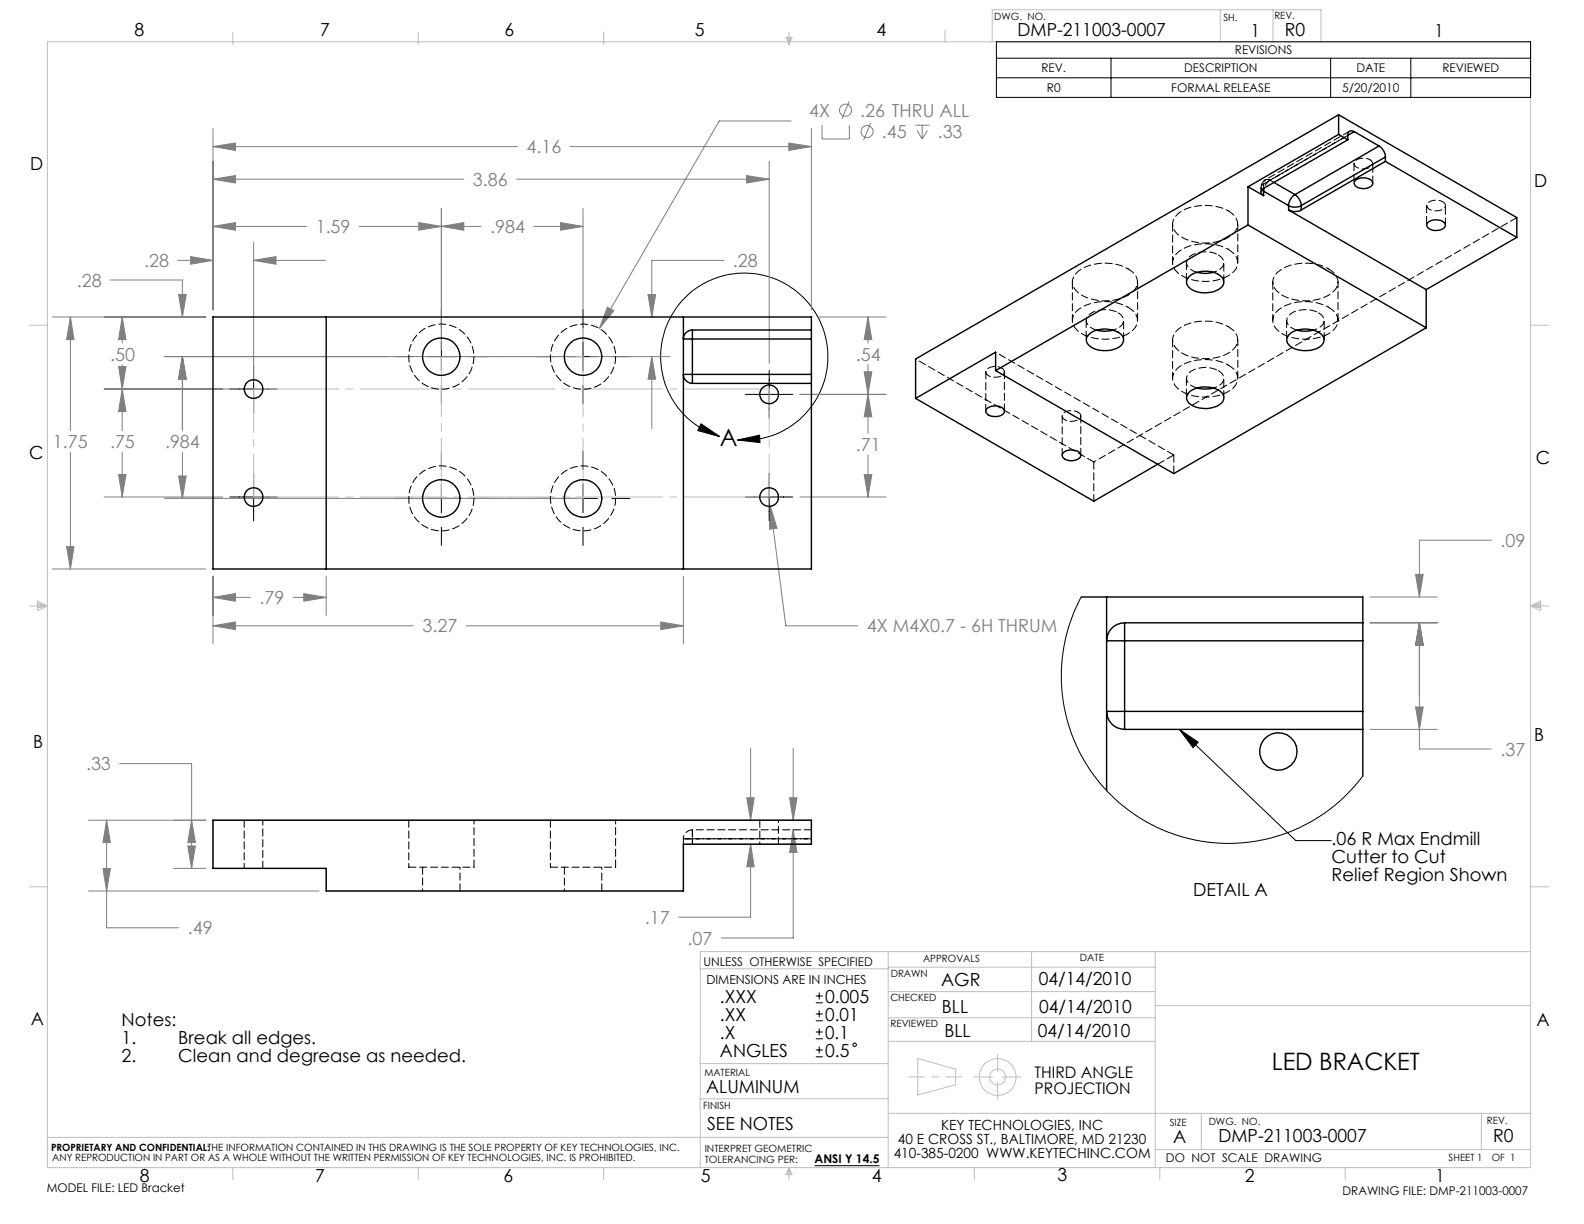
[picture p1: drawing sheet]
<svg xmlns="http://www.w3.org/2000/svg" width="279mm" height="216mm" viewBox="0 0 279 216" stroke-linecap="round" stroke-linejoin="round" font-family="sans-serif">
<g fill="none" stroke="#c0c0c0" stroke-width=".18">
<path d="M8.4 7.4h261.6v198.6h-261.6zM41.1 5.7v2.1M73.8 5.7v2.1M106.5 5.7v2.1M138.6 6.6h1.1l-.5 1.2zM138.9 6.6l.3 1.2M139.2 5.7v2.1M139.5 6.6l-.3 1.2M166.7 5.3v2.1M175 7.4v-5.7h58v5.7M215.2 1.7v5.7M224.5 1.7v5.7"/>
<path d="M5.2 57.4h3.2M270 57.4h3.2M5.2 106.9h3.2M6.6 106l1.8 .9-1.8 .8zM6.6 106.4l1.8 .5M6.6 106.6l1.8 .3M8.4 106.9l-1.8 .2M270 106.9h3.2M270 106.9l1.7 .2M270 106.9l1.7-.9v1.7zM271.7 106.6l-1.7 .3M271.7 106.4l-1.7 .5"/>
<path d="M5.2 156.4h3.2M37.6 144.7h105.5v4.2h-22.6v8.3h-63v-4h-19.9zM270 156.4h3.2M123.5 170.9h33.2M156.7 167.9v38.1M156.7 179.5h47.1M156.7 174.9h47.1M156.7 170.6h47.1M182 167.9v15.8M203.8 167.9v38.1M203.8 177.4h66.2M270 167.9h-146.5v38.1"/>
<path d="M123.5 193.8h33.2M123.5 187.6h33.2M156.7 196.4h113.3M156.7 183.7h47.1M161.9 186.7l6.7 1.9v2.7l-6.7 1.8zM171.7 190h3.3M176 186v3.1M176 190.9v3M176.8 190h3.3M211.9 196.4v6.4M261.3 196.4v6.4M8.4 200.6h148.3"/>
<path d="M41.1 206v2.1M73.8 206v2.1M106.5 206v2.1M139.2 206v2.1M139.2 206l.5 1.2h-1.1zM139.2 206l-.3 1.2M139.2 206l.3 1.2M171.9 206v2.1M203.8 202.8h66.2M204.6 206v2.1M237.3 206v2.1"/>
<circle cx="176" cy="190" r="1.4"/>
<circle cx="176" cy="190" r="3.2"/>
</g>
<path d="M169.7 190h-9.4" fill="none" stroke="#c0c0c0" stroke-width=".18" stroke-dasharray="15.2 1.3 1.3 1.3" stroke-dashoffset="12.5"/>
<g fill="none" stroke="#808080" stroke-width=".18">
<path d="M149.8 17.9l-1.3 3.1M37.6 39.9l3.9-.6v1.3zM37.6 31.6l3.9-.6v1.3zM37.6 25.9l3.9-.7v1.3zM37.6 22.7v31.9M37.6 39.9h16.5M37.6 31.6h44.2M37.6 25.9h53.7M63.4 39.9h21.4M73.9 39.3l4 .6-4 .7zM77.9 39.9l3.9-.6v1.3zM77.9 36.8v24.8"/>
<path d="M91.1 31.6h44.6M94.2 39.9h8.6M98.9 39.3l3.9 .6-3.9 .7zM100.6 25.9h42.5M102.8 36.8v24.8M131.7 31l4 .6-4 .7zM135.7 28.4v35.7M139.1 25.2l4 .7-4 .6zM139.6 21.3h-12.7l-21.2 36.6M143.1 22.7v31.9M145 22.1v2.4h4.8v-2.4M153.6 21.7l-1.3 3"/>
<path d="M161.5 22.1h2.4M161.7 23l1 1.5M162.7 22.1v2.4M163.6 23l-.9 1.5M9.2 55.9h27.1M12.4 55.9l.7 4h-1.4zM12.4 55.9v20.1M19.5 49.4h12.7v6.5M21.6 55.9l.6 4h-1.3zM21.6 55.9v4.6M31.3 45.9h6.3M31.5 52h1.3l-.6 3.9z"/>
<path d="M33.6 45.3l4 .6-4 .7zM44.7 45.9l4-.6v1.3zM44.7 42.8v24.5M44.7 45.9h12.7M107.1 54.2l1.2 .6-2.6 3.1zM114.3 52h1.3l-.6 3.9zM127.7 45.9h-12.7v10M144.4 55.9h11.9M153.1 55.9l.7 4h-1.4zM153.1 55.9v4.6M12.4 79.8v20.6M18.4 68.6h25.1"/>
<path d="M20.9 64.7h1.3l-.6 3.9zM21.6 68.6l.6 4h-1.3zM21.6 64.3v11.7M21.6 79.8v7.9M29 62.9h72.6M32.2 62.9l.6 4h-1.3zM32.2 62.9v13.1M32.2 79.8v8.1M104.1 62.9h14M115 62.9l.6 4h-1.3zM115 62.9v12.7M141.1 69.6h15.2"/>
<path d="M152.4 65.6h1.4l-.7 4zM153.1 69.6l.7 3.9h-1.4zM153.1 64.3v12.1M11.7 96.4h1.4l-.7 4zM18.4 87.7h20.9M20.9 83.7h1.3l-.6 4zM29 87.9h72.6M31.5 84h1.3l-.6 3.9zM135.9 89.3l1.2 3.9-1.4 .1zM135.9 89.3l2.7 21.1h12.7M141.1 87.7h15.2M152.4 83.7h1.4l-.7 4z"/>
<path d="M153.1 80.2v7.5M263.1 95.3h-12.7v10M9.2 100.4h27.1M37.6 105.4l3.9-.7v1.3zM37.6 110.4l3.9-.7v1.4zM37.6 101.6v12M37.6 105.4h6.5M37.6 110.4h35.3M51.7 105.4h5.8M53.6 104.7l3.9 .7-3.9 .6zM57.5 101.6v6.9M82.2 110.4h38.3"/>
<path d="M116.6 109.7l3.9 .7-3.9 .7zM120.5 101.6v12M241.7 105.3h11.8M241.7 109.9h11.8M249.7 101.3h1.3l-.6 4zM250.4 109.9l.6 3.9h-1.3zM250.4 109.9v22.2h12.7M21.1 134.7h12.7v18.5M132.4 132v12.7M139.9 132v12.7M241.7 128.7h11.8M249.7 124.7h1.3l-.6 4z"/>
<path d="M15.6 157.2h40.7M15.6 144.7h20.7M18.2 153.2h1.3l-.7 4zM18.8 144.7l.7 3.9h-1.3zM18.8 144.7v19h12.7M30.6 153.2h5.7M33.1 149.2h1.4l-.7 4zM33.8 144.7l.7 3.9h-1.4zM131.7 140.7h1.3l-.6 4zM132.4 148.9l.6 4h-1.3zM132.4 148.9v12.9h-12.7M139.3 140.7h1.3l-.7 4z"/>
<path d="M139.9 146.4l.7 4h-1.3zM139.9 146.4v19.1h-12.7"/>
<circle cx="149.2" cy="19.4" r="1.06"/>
<circle cx="152.9" cy="23.2" r="1.06"/>
</g>
<g fill="none" stroke="#000" stroke-width=".18">
<path d="M175.8 7.4h94.2v9.8h-94.2zM175.8 10.3h94.2M175.8 13.7h94.2M196 10.3v6.9M234.7 10.3v6.9M248.8 10.3v6.9M77.9 54.6v3.2M102.8 54.6v3.2M40.5 68.6h8.4M44.7 64.5v8.3M69.6 62.9h3.2M75.3 62.9h5.1"/>
<path d="M77.9 60.4v5M77.9 68v3.2M77.9 79.6v3.2M82.9 62.9h3.2M94.5 62.9h3.3M100.3 62.9h5.1M102.8 60.4v5M102.8 68v3.2M102.8 79.6v3.2M107.9 62.9h3.2M123.6 74.8l3.4 2.2-3.9-1zM127 77a14.7 14.7 0 0 1-6.9-23.7 14.7 14.7 0 0 1 24.5 3.3 14.7 14.7 0 0 1-12.9 21h-1.6"/>
<path d="M130.1 77.6l3.9-.8 .1 1.3zM131.5 69.6h8.3M135.7 65.4v8.3M40.5 87.7h8.4M44.7 83.5v8.4M69.6 87.9h3.2M75.3 87.9h5.1M77.9 85.4v5.1M77.9 93v3.2M82.9 87.9h3.2M94.5 87.9h3.3M100.3 87.9h5.1"/>
<path d="M102.8 85.4v5.1M102.8 93v3.2M107.9 87.9h3.2M131.5 87.7h8.3M135.7 83.5v8.4M208 128.7l3.3 2.2-.9 1zM208 128.7l20.6 19.6h6.2"/>
</g>
<path d="M44.7 68.6h91M44.7 87.7h91" fill="none" stroke="#c0c0c0" stroke-width=".18" stroke-dasharray="15.2 1.3 1.3 1.3" stroke-dashoffset=".2"/>
<path d="M44.7 68.6v19.1M135.7 68.6v19.1" fill="none" stroke="#c0c0c0" stroke-width=".18" stroke-dasharray="15.2 1.3 1.3 1.3" stroke-dashoffset="7.6"/>
<path d="M77.9 62.9h25M77.9 62.9v25M102.9 62.9v25M77.9 87.9h25" fill="none" stroke="#c0c0c0" stroke-width=".18" stroke-dasharray="15.2 1.3 1.3 1.3" stroke-dashoffset="4.6"/>
<g fill="#000">
<path d="M208 128.7l3.3 2.2-.9 1z"/>
<path d="M130.1 77.6l3.9-.8 .1 1.3zM123.6 74.8l3.4 2.2-3.9-1z"/>
</g>
<g fill="#808080">
<path d="M18.2 153.2h1.3l-.7 4zM18.8 144.7l.7 3.9h-1.3zM139.3 140.7h1.3l-.7 4zM139.9 146.4l.7 4h-1.3z"/>
<path d="M33.8 144.7l.7 3.9h-1.4zM33.1 149.2h1.4l-.7 4zM131.7 140.7h1.3l-.6 4zM132.4 148.9l.6 4h-1.3zM12.4 55.9l.7 4h-1.4zM11.7 96.4h1.4l-.7 4zM44.7 45.9l4-.6v1.3zM33.6 45.3l4 .6-4 .7zM37.6 39.9l3.9-.6v1.3zM73.9 39.3l4 .6-4 .7zM37.6 105.4l3.9-.7v1.3zM53.6 104.7l3.9 .7-3.9 .6zM37.6 110.4l3.9-.7v1.4zM116.6 109.7l3.9 .7-3.9 .7zM21.6 55.9l.6 4h-1.3zM20.9 64.7h1.3l-.6 3.9zM77.9 39.9l3.9-.6v1.3zM98.9 39.3l3.9 .6-3.9 .7zM107.1 54.2l-1.4 3.7 2.6-3.1zM135.9 89.3l-.2 4 1.4-.1zM153.1 69.6l.7 3.9h-1.4zM152.4 83.7h1.4l-.7 4zM21.6 68.6l.6 4h-1.3zM20.9 83.7h1.3l-.6 4zM153.1 55.9l.7 4h-1.4zM152.4 65.6h1.4l-.7 4zM131.7 31l4 .6-4 .7zM37.6 31.6l3.9-.6v1.3zM115 62.9l.6 4h-1.3zM114.3 52h1.3l-.6 3.9zM32.2 62.9l.6 4h-1.3zM31.5 84h1.3l-.6 3.9zM37.6 25.9l3.9-.7v1.3zM139.1 25.2l4 .7-4 .6zM31.5 52h1.3l-.6 3.9zM32.2 62.9l.6 4h-1.3zM249.7 101.3h1.3l-.6 4zM250.4 109.9l.6 3.9h-1.3zM250.4 109.9l.6 3.9h-1.3zM249.7 124.7h1.3l-.6 4z"/>
</g>
<g fill="none" stroke="#000" stroke-width=".25">
<path d="M220.1 32.9v6.8M220.1 39.7l-44.5 25.7M220.1 32.9l2.8 1.6M220.1 39.7l31.5 18.1M222.6 33.5l.3 .2M222.9 33.7l4.4 2.6M222.9 33.7v.8M223 33.2l-.1 .5M224.7 32.2l3.7 2.1M227.3 37a2.33 2.33 0 0 0 2.2 0M227.3 36.3a2.33 2.33 0 0 0 2.2 0M227.3 37l24.3 14.1"/>
<path d="M227.3 36.3v.7M228.4 34.3a2.51 2.51 0 0 1 1.1 2M228.4 34.3a2.42 2.42 0 0 0-1.1 2M229.5 36.3v.7M236.1 20.2l-74.6 43.1v7M236.1 20.2v3.5M236.1 23.7l-16 9.2M236.1 23.7l1.6 1M236.1 20.2l31.4 18.2v3.5M237.7 24.7l-14.8 8.5a.67 .67 0 0 0-.5 .7 .67 .67 0 0 0 .5 .6M237.7 23.9v.8M238.9 23.2a.69 .69 0 0 0-.8-.1 .69 .69 0 0 0-.4 .8"/>
<path d="M238.9 23.2l4.3 2.6M238.9 23.2l-1.2 .7M239 31.9a2.19 2.19 0 0 1 3.1 .2 .69 .69 0 0 1-.5 .9 2.03 2.03 0 0 1-2.7-.6zM243.2 25.8a2.42 2.42 0 0 1 1.2 1.9M243.2 25.8l-14.8 8.5M244.4 28.5l23.1 13.4M244.4 27.7v.8M244.4 28.5l-14.9 8.5M244.4 27.7l-14.9 8.6M251.8 39.3a2.27 2.27 0 0 1 3.1 .2 1.11 1.11 0 0 1-1.3 1.1 1.72 1.72 0 0 1-1.9-.8zM57.5 55.9v44.5M120.5 55.9v44.5"/>
<path d="M122.1 58.2a1.57 1.57 0 0 0-1.6 1.6h1.6M122.1 58.2v1.6M122.1 58.2h21M122.1 59.8v6.2M122.1 59.8h21M143.1 58.2v1.6M143.1 58.2v-2.3h-105.5v44.5h105.5v-32.8M143.1 59.8v6.2M191.9 59.1a4.5 4.5 0 0 1 6 .1 1.38 1.38 0 0 1-.6 2 4.8 4.8 0 0 1-5.3-.3 1.19 1.19 0 0 1-.1-1.8zM193.5 58.2l1 .2 1.9-.2M209.9 48.6a4.7 4.7 0 0 1 5.7 .4 1.34 1.34 0 0 1-.6 2 4.7 4.7 0 0 1-5.3-.3 1.29 1.29 0 0 1 .2-2.1zM211.1 48l.5 .1a5.4 5.4 0 0 0 2.4-.1"/>
<path d="M227.3 59.1a4.5 4.5 0 0 1 6 .1 1.38 1.38 0 0 1-.6 2 4.8 4.8 0 0 1-5.3-.3 1.19 1.19 0 0 1-.1-1.8zM228.8 58.2l1.1 .2 1.8-.2M251.6 51.1v6.7M251.6 57.8l-44.6 25.7-31.4-18.1M267.5 41.9l-15.9 9.2M122.1 66h-1.6a1.63 1.63 0 0 0 1.6 1.6M122.1 66v1.6M122.1 67.6h21M122.1 66h21M143.1 66v1.6M161.5 70.3l31.4 18.1 11.3-6.5M174.1 72a2.34 2.34 0 0 1 3 .2 .93 .93 0 0 1-1.1 1.2 2.02 2.02 0 0 1-2.1-.6v-.3z"/>
<path d="M175.6 65.4v-3.3l-14.1 8.2M187.6 79.8a2.34 2.34 0 0 1 2.9 .2 .78 .78 0 0 1-.6 1.1 2.15 2.15 0 0 1-2.5-.6v-.5zM209.9 69a5 5 0 0 1 5.4 .1 1.36 1.36 0 0 1-.3 2.3 4.9 4.9 0 0 1-5.3-.3 1.33 1.33 0 0 1 .2-2.1zM211.1 68.4l1.1 .2 1.8-.2M190.7 105.3h49.7v4.6M195.2 105.3v34.2M198.4 109.9a3.1 3.1 0 0 0-3.1 3.1h3.1M198.4 109.9v3.1M198.4 109.9h42M198.4 113v12.5M198.4 113h42M240.4 109.9v3.1"/>
<path d="M240.4 113v12.5M198.4 125.5h-3.1a3 3 0 0 0 3.1 3.2M198.4 125.5v3.2M198.4 128.7h42M198.4 125.5h42M240.4 125.5v3.2M240.4 128.7v8.2M37.6 144.7h105.5v4.2h-22.6v8.3h-63v-4h-19.9z"/>
<circle cx="44.7" cy="68.6" r="1.66"/>
<circle cx="77.8" cy="62.9" r="3.3"/>
<circle cx="102.8" cy="62.9" r="3.3"/>
<circle cx="135.7" cy="69.6" r="1.64"/>
<circle cx="44.7" cy="87.7" r="1.66"/>
<circle cx="77.8" cy="87.9" r="3.3"/>
<circle cx="102.8" cy="87.9" r="3.3"/>
<circle cx="135.7" cy="87.7" r="1.64"/>
<circle cx="225.5" cy="132.6" r="3.3"/>
</g>
<g fill="none" stroke="#000" stroke-width=".18" stroke-dasharray="1.3 .6">
<path d="M206.8 39.5v6.8M216.6 37.2a2.48 2.48 0 0 1 1.4 3.5 7.5 7.5 0 0 1-7.4 2 5 5 0 0 1-3.6-2.4 2.52 2.52 0 0 1 1.5-3.1 9 9 0 0 1 8.1 0M222.4 33.1v.8M222.9 32.5l14.8-8.6M222.9 33.2v-.7M222.9 32.5l-.4 .4 .1 .6M223.2 31.7a1.56 1.56 0 0 0-.8 1.4M224 31.8a.69 .69 0 0 0-.8-.1 .69 .69 0 0 0-.3 .8M224 31.8l.7 .4M224 31.8l-.6 .6-.4 .8M237.7 23.9l-13.7 7.9M238.1 23.1l-14.9 8.6"/>
<path d="M238.8 28.9v3.4M241.7 28.2a.71 .71 0 0 1 .4 .7 .71 .71 0 0 1-.5 .7 2.03 2.03 0 0 1-2.7-.6 1.28 1.28 0 0 1 1.5-1.1l.9 .1 .4 .2M242.1 32.3v-3.4M251.6 36.3v3.4M254.5 35.6a.74 .74 0 0 1 .5 .7 .74 .74 0 0 1-.6 .7 1.99 1.99 0 0 1-2.7-.7 1.3 1.3 0 0 1 1.6-1l1.2 .3M255 39.7v-3.4M267.5 38.4l-74.6 43.1M189.2 49.7v6.8M191.6 56.5v3.4M193.5 58.2h-.2a1.87 1.87 0 0 1-1.6-2.2 4 4 0 0 1 4.5-1.2l1 .4M197.2 55.2a1.42 1.42 0 0 1 1 1.3 1.42 1.42 0 0 1-.9 1.3l-.9 .4M198.2 59.9v-3.4"/>
<path d="M199 54.2a2.39 2.39 0 0 1 1 3.9 8.1 8.1 0 0 1-7.1 1.5 4.1 4.1 0 0 1-3.7-2.8 2.69 2.69 0 0 1 1.7-2.6 8.7 8.7 0 0 1 8.1 0M199 47.4a2.39 2.39 0 0 1 1 3.9 8.1 8.1 0 0 1-7.1 1.5 4.8 4.8 0 0 1-3.6-2.4 2.47 2.47 0 0 1 1.6-3 8.7 8.7 0 0 1 8.1 0M200.7 56.5v-6.8M206.8 59.9v6.8M209.3 46.3v3.4M211.1 48h-.1a1.91 1.91 0 0 1-1.7-1.8 2.63 2.63 0 0 1 2.7-1.8 4.7 4.7 0 0 1 2.9 .6M214.9 45a1.4 1.4 0 0 1 1 1.2 1.4 1.4 0 0 1-.9 1.4l-1 .4M215.9 49.7v-3.4M216.6 44a2.58 2.58 0 0 1 1.6 3 5.3 5.3 0 0 1-4.4 2.6 8 8 0 0 1-6.3-1.7 2.21 2.21 0 0 1 .5-3.6 8.8 8.8 0 0 1 8.6-.3M216.6 57.6a2.39 2.39 0 0 1 1 3.9 8 8 0 0 1-7.8 1.4 3.9 3.9 0 0 1-3-2.7 2.69 2.69 0 0 1 1.7-2.6 9 9 0 0 1 8.1 0M218.3 46.3v-6.8M224.5 49.7v6.8"/>
<path d="M226.9 56.5v3.4M228.8 58.2h-.1a1.98 1.98 0 0 1-1.7-1.8 2.38 2.38 0 0 1 2.1-1.6 4.8 4.8 0 0 1 3.5 .4M232.6 55.2a1.4 1.4 0 0 1 1 1.3 1.4 1.4 0 0 1-.9 1.3l-1 .4M233.6 59.9v-3.4M234.3 54.2a2.39 2.39 0 0 1 1 3.9 7.5 7.5 0 0 1-6.3 1.7 5.1 5.1 0 0 1-4.4-2.6 2.47 2.47 0 0 1 1.6-3 8.7 8.7 0 0 1 8.1 0M234.3 47.4a2.39 2.39 0 0 1 1 3.9 8.1 8.1 0 0 1-7.1 1.5 4.8 4.8 0 0 1-3.6-2.4 2.47 2.47 0 0 1 1.6-3 8.7 8.7 0 0 1 8.1 0M236 56.5v-6.8M83.6 62.9a5.8 5.8 0 0 1-8.1 5.3 5.8 5.8 0 0 1-1.5-9.6 5.8 5.8 0 0 1 9.4 2.7l.2 1.6M108.6 62.9a5.7 5.7 0 0 1-7.9 5.4 5.7 5.7 0 0 1-2-9.3 5.7 5.7 0 0 1 9.4 1.5l.3 .8 .2 1.6M173.9 65.6v6.9M176.7 64.9a.75 .75 0 0 1 .5 .8 .75 .75 0 0 1-.6 .6 1.99 1.99 0 0 1-2.7-.6 1.35 1.35 0 0 1 1.6-1.1l1.2 .3M177.2 72.5v-6.9"/>
<path d="M187.4 73.4v6.9M190.1 72.7a.71 .71 0 0 1 .5 .7 .71 .71 0 0 1-.5 .7 2.03 2.03 0 0 1-2.7-.6 1.29 1.29 0 0 1 1.5-1.1l.9 .1 .3 .2M209.3 66.7v3.5M211.1 68.4h-.1a1.98 1.98 0 0 1-1.7-1.8 2.35 2.35 0 0 1 2.1-1.7 5.4 5.4 0 0 1 3.5 .5M214.9 65.4a1.42 1.42 0 0 1 1 1.3 1.42 1.42 0 0 1-.9 1.3l-1 .4M215.9 70.2v-3.5M216.6 64.4a2.42 2.42 0 0 1 1 3.9 8.1 8.1 0 0 1-7.8 1.3 3.9 3.9 0 0 1-3-2.6 3 3 0 0 1 2.3-2.9 9.3 9.3 0 0 1 7.5 .3M218.3 66.7v-6.8M83.6 87.9a5.8 5.8 0 0 1-8.1 5.3 5.8 5.8 0 0 1-1.5-9.6 5.8 5.8 0 0 1 9.4 2.7l.2 1.6M108.6 87.9a5.7 5.7 0 0 1-8.2 5.1 5.7 5.7 0 0 1-1.3-9.6 5.7 5.7 0 0 1 9.3 2.9l.2 1.6M190.6 80.3v-6.9M192.9 81.5v6.9"/>
<path d="M192.9 81.5l-31.4-18.2M204.2 81.9l2.8-1.6M207 80.3v3.2M207 80.3l-31.4-18.2M43.1 144.7v8.5M46.4 153.2v-8.5M72.1 153h11.5M72.1 144.7v8.3M74.5 153v4.2M81.1 157.2v-4.2M83.6 153v-8.3M97.1 153h11.5"/>
<path d="M97.1 144.7v8.3M99.6 153v4.2M106.2 157.2v-4.2M108.6 153v-8.3M120.5 148v.9M120.5 148h1.6M122.1 148.9v-.9M122.1 148h-1.6M122.1 146.4v1.6M122.1 148h21M122.1 146.4a1.63 1.63 0 0 0-1.6 1.6M122.1 148v.9"/>
<path d="M134 144.7v4.2M137.3 148.9v-4.2M143.1 146.4h-21M143.1 148h-21"/>
</g>
<g fill="none" stroke="#000" stroke-width=".18">
<path d="M190.7 105.3l-1.2 2.5-.9 2.6-.8 2.8-.4 2.9-.2 1.8 .1 4.2 .4 2.7 .6 2.4 .8 2.5 1.2 2.8 1.5 2.5 1.7 2.5 1.9 2.2 2 1.9 1.7 1.3 2.4 1.7 2.7 1.4 1.6 .7 2.9 1 2.4 .5 1.9 .4 2.8 .2 2.6-.1 3.4-.4 2.5-.5 2.7-.9 2-.8 3-1.6 1.8-1.1 2.2-1.8 2.5-2.5 1.9-2.2M143.9 176.9h1.2M143.9 175.7h1.2M143.9 178.9h1.2M144.5 175v1.3M144.5 178.2v1.3M143.9 180.1h1.2M143.9 183.2h1.2M143.9 182h1.2M143.9 186.4h1.2M143.9 185.2h1.2M144.5 181.4v1.2"/>
<path d="M144.5 184.6v1.2M143.7 205.6h11.4"/>
<circle cx="150.8" cy="184.3" r=".31"/>
</g>
<g font-size="4.2">
<text x="127" y="78.6">A</text>
<text x="224.3" y="188.7">LED BRACKET</text>
</g>
<g font-size="3.2">
<text x="23.7" y="6.3">8</text>
<text x="56.5" y="6.4">7</text>
<text x="89" y="6.4">6</text>
<text x="122.6" y="6.4">5</text>
<text x="154.6" y="6.3">4</text>
<text x="179.5" y="6.4">DMP-211003-0007</text>
<text x="220.6" y="6.5">1</text>
<text x="226.6" y="6.4">R0</text>
<text x="253" y="6.6">1</text>
<text x="5.3" y="30">D</text>
<text x="270.6" y="32.9">D</text>
<text x="5.2" y="81">C</text>
<text x="270.9" y="81.9">C</text>
<text x="5.8" y="132">B</text>
<text x="270.6" y="130.7">B</text>
<text x="234.9" y="149.1">.06 R Max Endmill</text>
<text x="234.9" y="152.3">Cutter to Cut</text>
<text x="234.9" y="155.5">Relief Region Shown</text>
<text x="210.5" y="158">DETAIL A</text>
<text x="166" y="173.9">AGR</text>
<text x="183.2" y="173.8">04/14/2010</text>
<text x="127" y="176.9">.XXX</text>
<text x="145.6" y="176.9">0.005</text>
<text x="166.2" y="178.8">BLL</text>
<text x="183.3" y="178.6">04/14/2010</text>
<text x="5.4" y="180.9">A</text>
<text x="21.4" y="180.9">Notes:</text>
<text x="21.4" y="184.1">1.</text>
<text x="31.4" y="184.1">Break all edges.</text>
<text x="127" y="180.1">.XX</text>
<text x="127" y="183.2">.X</text>
<text x="145.6" y="180">0.01</text>
<text x="145.6" y="183.2">0.1</text>
<text x="166.6" y="182.9">BLL</text>
<text x="183" y="183">04/14/2010</text>
<text x="271" y="181">A</text>
<text x="21.4" y="187.3">2.</text>
<text x="31.4" y="187.3">Clean and degrease as needed.</text>
<text x="127" y="186.4">ANGLES</text>
<text x="145.6" y="186.4">0.5</text>
<text x="124.6" y="192.8">ALUMINUM</text>
<text x="124.7" y="199.4">SEE NOTES</text>
<text x="207" y="201.6">A</text>
<text x="214.9" y="201.5">DMP-211003-0007</text>
<text x="263.4" y="201.4">R0</text>
<text x="24.7" y="208.4">8</text>
<text x="55.6" y="208.5">7</text>
<text x="88.8" y="208.4">6</text>
<text x="123.6" y="208.4">5</text>
<text x="153.8" y="208.4">4</text>
<text x="186.6" y="208.3">3</text>
<text x="219.6" y="208.4">2</text>
<text x="253.2" y="208.5">1</text>
</g>
<g font-size="3.2" fill="#808080">
<text x="142.7" y="20.6">4X</text>
<text x="151.7" y="20.6">.26 THRU ALL</text>
<text x="92.9" y="27.1">4.16</text>
<text x="155.6" y="24.4">.45</text>
<text x="165.4" y="24.4">.33</text>
<text x="83.4" y="32.8">3.86</text>
<text x="55.7" y="41.1">1.59</text>
<text x="86.4" y="41.1">.984</text>
<text x="25.4" y="47.1">.28</text>
<text x="129.3" y="47.1">.28</text>
<text x="13.5" y="50.6">.28</text>
<text x="19.4" y="63.6">.50</text>
<text x="150.9" y="63.6">.54</text>
<text x="9.3" y="79.1">1.75</text>
<text x="19.4" y="79.1">.75</text>
<text x="29.1" y="79.1">.984</text>
<text x="150.9" y="79.5">.71</text>
<text x="264.7" y="96.5">.09</text>
<text x="45.8" y="106.6">.79</text>
<text x="74.5" y="111.6">3.27</text>
<text x="152.9" y="111.6">4X M4X0.7 - 6H THRUM</text>
<text x="15.2" y="135.9">.33</text>
<text x="264.7" y="133.3">.37</text>
<text x="33.1" y="164.8">.49</text>
<text x="113.8" y="163">.17</text>
<text x="121.3" y="166.7">.07</text>
</g>
<g font-size="2.8">
<text x="182.5" y="190.1">THIRD ANGLE</text>
<text x="182.5" y="192.9">PROJECTION</text>
</g>
<g font-size="2.5">
<text x="158.4" y="201.9">40 E CROSS ST., BALTIMORE, MD 21230</text>
<text x="166" y="199.4">KEY TECHNOLOGIES, INC</text>
<text x="157.6" y="204.3">410-385-0200 WWW.KEYTECHINC.COM</text>
</g>
<text font-size="2.2" x="124.6" y="173.7">DIMENSIONS ARE IN INCHES</text>
<g font-size="2.1">
<text x="217.8" y="9.6">REVISIONS</text>
<text x="183.7" y="12.8">REV.</text>
<text x="184.7" y="16.2">R0</text>
<text x="206.6" y="16.2">FORMAL RELEASE</text>
<text x="208.9" y="12.8">DESCRIPTION</text>
<text x="236.8" y="16.2">5/20/2010</text>
<text x="239.3" y="12.8">DATE</text>
<text x="254.4" y="12.8">REVIEWED</text>
<text x="124.1" y="170.3">UNLESS OTHERWISE SPECIFIED</text>
<text x="143.7" y="205.2">ANSI Y 14.5</text>
<text x="205.7" y="205">DO NOT SCALE DRAWING</text>
<text x="8.2" y="210.3">MODEL FILE: LED Bracket</text>
<text x="236.8" y="210.7">DRAWING FILE: DMP-211003-0007</text>
</g>
<g font-size="1.8">
<text x="175.4" y="3.5">DWG. NO.</text>
<text x="215.8" y="3.6">SH.</text>
<text x="224.8" y="3.3">REV.</text>
<text x="157.1" y="172.3">DRAWN</text>
<text x="162.8" y="169.7">APPROVALS</text>
<text x="190.5" y="169.5">DATE</text>
<text x="157.1" y="176.6">CHECKED</text>
<text x="157.1" y="181.2">REVIEWED</text>
<text x="124.2" y="189.8">MATERIAL</text>
<text x="124.1" y="195.6">FINISH</text>
<text x="9" y="203">PROPRIETARY AND CONFIDENTIAL:THE INFORMATION CONTAINED IN THIS DRAWING IS THE SOLE PROPERTY OF KEY TECHNOLOGIES, INC.</text>
<text x="124.3" y="203.1">INTERPRET GEOMETRIC</text>
<text x="206.3" y="198.5">SIZE</text>
<text x="213.2" y="198.5">DWG. NO.</text>
<text x="262.3" y="198.2">REV.</text>
<text x="9.2" y="204.8">ANY REPRODUCTION IN PART OR AS A WHOLE WITHOUT THE WRITTEN PERMISSION OF KEY TECHNOLOGIES, INC. IS PROHIBITED.</text>
<text x="124.3" y="205.2">TOLERANCING PER:</text>
<text x="255.5" y="204.8">SHEET 1</text>
<text x="263.1" y="204.8">OF 1</text>
</g>
</svg>
